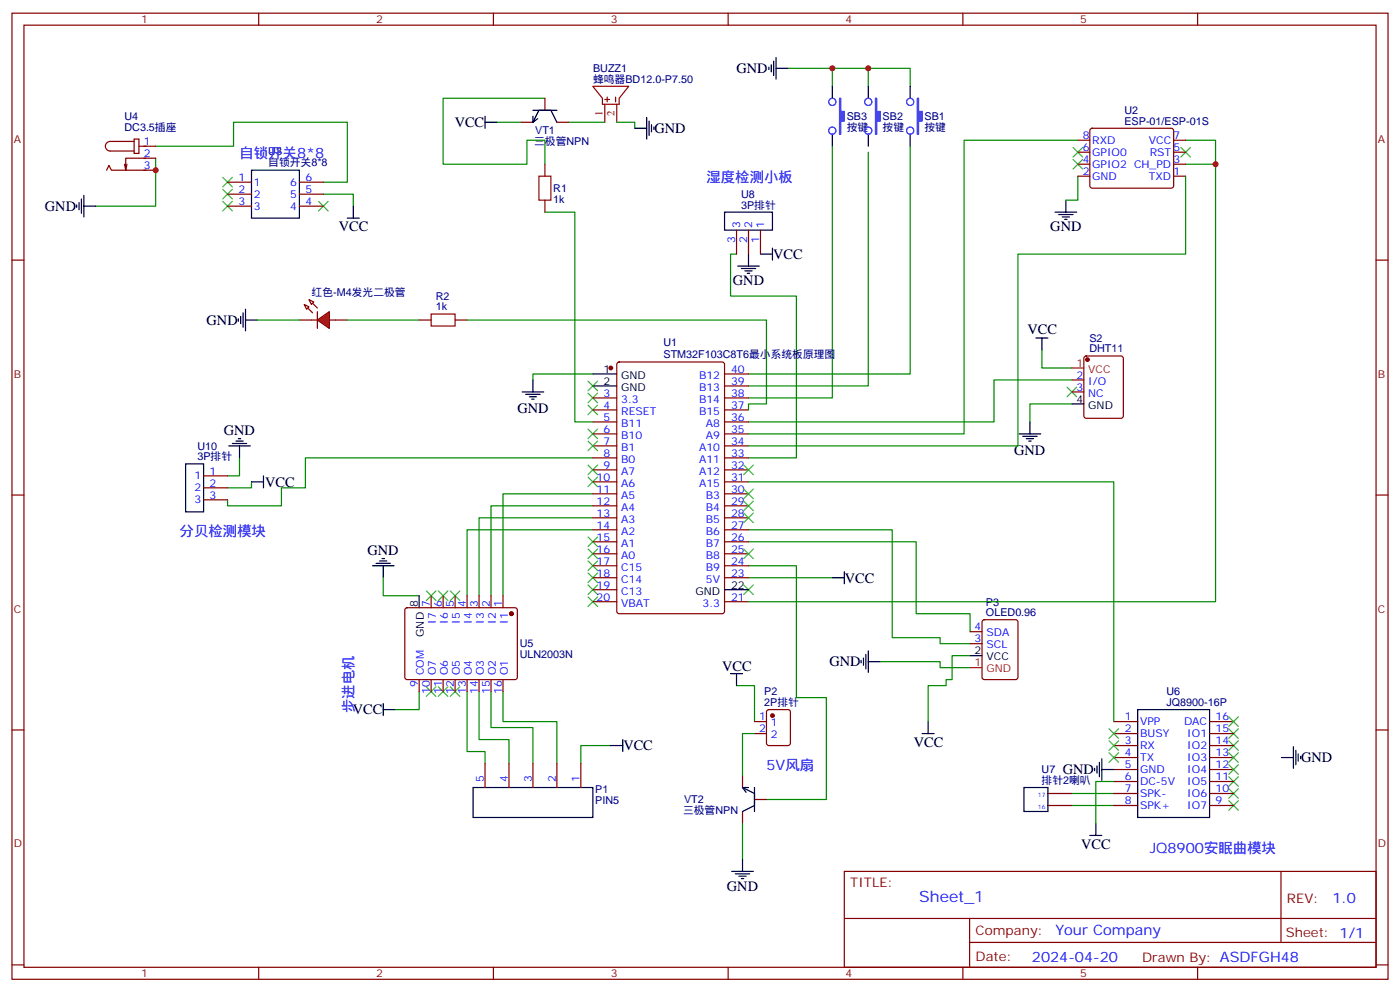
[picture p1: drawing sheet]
<svg xmlns="http://www.w3.org/2000/svg" width="412mm" height="292mm" viewBox="0 0 412 292" stroke-linecap="round" stroke-linejoin="round" font-family="sans-serif">
<g fill="none" stroke="#870000" stroke-width=".35">
<path d="M3.5 3.9h405.4v284.3h-405.4zM7.1 7.4h398.2v277.3h-398.2zM76.2 3.9v3.5M145.3 3.9v3.5M214.5 3.9v3.5M283.6 3.9v3.5M352.8 3.9v3.5M153.5 36h3.5M160.5 28.9v3.6M164 36h3.6M321.3 38l.4-.3h23.3l.5 .3 .2 .5v16.5l-.7 .4-23.5-.1-.5-.6v-16.2zM31.4 50.1l.7-1.4 .7 1.4h10.2"/>
<path d="M37.4 48.3l-.4 1.8M39.5 40.9h1.4v4.3h-1.4zM39.5 41.6h-7a1.41 1.41 0 0 0-1.5 1.4 1.41 1.41 0 0 0 1.5 1.4h7M40.9 43h5M42.3 46.6h3.6M42.3 50.1h3.6M43 46.6h-6v3.5l-.3-1.8M67 53.6h7.1M67 57.1h7.1M88.2 53.6h7M88.2 57.1h7M160.5 48.3v3.6"/>
<path d="M160.5 58.9v3.5M317.5 51.9h3.5M317.5 48.3h3.5M317.5 44.8h3.5M317.5 41.3h3.5M345.7 51.9h3.5M345.7 48.3h3.5M345.7 44.8h3.5M345.7 41.3h3.5M3.5 76.6h3.6M67 60.7h7.1M88.2 60.7h7"/>
<path d="M217 67.7v7.1M220.5 67.7v7.1M224 67.7v7.1M405.3 76.6h3.6M88.2 94.2h3.5M98.8 94.2h3.5M123.5 94.2h3.5M134.1 94.2h3.5M174.6 117.1h7.1M181.9 106.7l.5-.2h30.3l.7 .5v72.9l-.4 .7h-30.6l-.7-.4v-73zM213.4 117.1h7.1M213.4 113.6h7.1"/>
<path d="M213.4 110.1h7.1M315.7 111.8h3.6M315.7 115.4h3.6M319.5 105l.5-.2h10.2l.7 .4v17.2l-.5 .7h-10.4l-.7-.4v-17.2zM174.6 120.6h7.1M174.6 124.2h7.1M174.6 127.7h7.1M174.6 131.2h7.1M174.6 134.8h7.1M174.6 138.3h7.1M213.4 120.6h7.1M213.4 124.2h7.1"/>
<path d="M213.4 127.7h7.1M213.4 131.2h7.1M213.4 134.8h7.1M213.4 138.3h7.1M3.5 145.7h3.6M60 140.1h7M60 143.6h7M60 147.1h7M174.6 141.8h7.1M174.6 145.3h7.1M174.6 148.9h7.1M174.6 152.4h7.1"/>
<path d="M174.6 155.9h7.1M174.6 159.5h7.1M213.4 141.8h7.1M213.4 145.3h7.1M213.4 148.9h7.1M213.4 152.4h7.1M213.4 155.9h7.1M213.4 159.5h7.1M405.3 145.7h3.6M119.5 179.1l.4-.2h32.1l.4 .7-.1 20-.6 .4h-32l-.5-.7v-19.7zM127 175.3v3.6M130.5 175.3v3.6"/>
<path d="M134.1 175.3v3.6M137.6 175.3v3.6M141.1 175.3v3.6M144.6 175.3v3.6M148.2 175.3v3.6M174.6 163h7.1M174.6 166.5h7.1M174.6 170h7.1M174.6 173.6h7.1M174.6 177.1h7.1M213.4 163h7.1M213.4 166.5h7.1"/>
<path d="M213.4 170h7.1M213.4 177.1h7.1M285.8 185.9h3.5M285.8 189.4h3.5M289.5 182.6l.5-.2h9.2l.6 .4 .1 16.5-.5 .7h-9.4l-.7-.4v-16.5zM3.5 214.8h3.6M123.5 200v3.6M127 200v3.6M130.5 200v3.6M134.1 200v3.6M137.6 200v3.6M141.1 200v3.6"/>
<path d="M144.6 200v3.6M148.2 200v3.6M222.2 212.4h3.6M222.2 215.9h3.6M226 209.1l.5-.3h5.6l.7 .5v9.4l-.4 .7h-5.9l-.7-.4v-9.5zM328.1 212.4h7M328.1 215.9h7M328.1 219.4h7M356.3 212.4h7.1M356.3 215.9h7.1M356.3 219.4h7.1M405.3 214.8h3.6"/>
<path d="M142.9 224.7v7.1M149.9 224.7v7.1M157 224.7v7.1M164 224.7v7.1M171.1 224.7v7.1M218.7 228.2v3.6M218.7 238.8v3.6M222.2 235.3h3.6M308.7 233.5h7M308.7 237.1h7M328.1 233.5h7M328.1 237.1h7"/>
<path d="M328.1 223h7M328.1 226.5h7M328.1 230h7M356.3 233.5h7.1M356.3 237.1h7.1M356.3 223h7.1M356.3 226.5h7.1M356.3 230h7.1M248.7 256.5h156.6v28.2h-156.6zM377.3 256.5v20.9M248.7 270.3h156.5M285.6 277.4h119.6"/>
<path d="M285.6 270.3v14.1M3.5 284h3.6M76.2 284.7v3.5M145.3 284.7v3.5M214.5 284.7v3.5M283.6 284.7v3.5M352.8 284.7v3.5M405.3 284h3.6"/>
</g>
<g fill="none" stroke="#008700" stroke-width=".35">
<path d="M146.4 36h7.1M160.5 28.9h-30v19.4h24.7v-7h5.3v7M167.6 36h10.6M181.7 36h5.3v1.7M232.1 20.1h36v5.3M245.2 20.1v5.3M255.8 20.1v5.3M45.9 43h22.9v-7h33.5v17.6h-7.1M45.9 46.6v14.1h-17.7M95.2 57.1h8.9v3.6M245.2 43v74.1h-24.7M255.8 44.8v68.8h-35.3"/>
<path d="M268.1 43v67.1h-47.6M317.5 51.9v7h-3.5M317.5 41.3h-33.5v86.4h-63.5M349.2 41.3h8.9v7h-8.9M349.2 51.9v22.9h-49.3v56.4h-79.4M358.1 48.3v128.8h-137.6M160.5 62.4h8.8v61.8h5.3M217 74.8h-1.8v12.3h19.4v47.7h-14.1M174.6 110.1h-17.6v1.7M306.9 103v5.3h8.8M315.7 111.8h-22.9v12.4h-72.3M315.7 118.9h-12.3v5.3"/>
<path d="M70.6 134.8v5.3h-3.6M174.6 134.8h-84.6v8.8h-7.1v5.3h-15.9v-1.8M74.1 141.8v1.8h-7.1M174.6 155.9h-37v19.4M174.6 152.4h-33.5v22.9M174.6 148.9h-30v26.4M174.6 145.3h-26.4v30M220.5 159.5h49.4v21.1h15.9v5.3M220.5 155.9h42.3v31.8h14.1v1.7h8.9M220.5 141.8h107.6v70.6M112.9 170v5.3h10.6M220.5 166.5h14.1v38.8h8.8v30h-17.6"/>
<path d="M220.5 170h24.7M259.3 194.7h17.6v1.8h8.9M285.8 193h-5.3v7h-1.8v1.8h-5.3v10.6M123.5 203.6v5.2h-7.1M137.6 203.6v17.6h5.3v3.5M141.1 203.6v14.1h8.8v7M144.6 203.6v10.5h12.4v10.6M148.2 203.6v8.8h15.8v12.3M179.9 219.4h-8.8v5.3M217 201.8h5.2v10.6M222.2 215.9h-3.5v12.3M315.7 237.1h12.4"/>
<path d="M315.7 233.5h12.4M328.1 230h-5.3v12.4M218.7 242.4v10.5"/>
</g>
<g fill="none" stroke="#000" stroke-width=".35">
<path d="M226.5 19.8v.7M227.2 19v2.2M227.9 18v4.2M228.6 16.9v6.4M142.9 36h3.5M142.9 34.2v3.5M157 36l1.7-3.5h3.6l1.7 3.5M157 34.2v1.8M157 32.5h7M158.4 34.9l-1.4 1.1M187 37.7h3.5M190.5 34.6v6.3"/>
<path d="M191.2 35.6v4.3M191.9 36.7v2.1M192.6 37.4v.7M228.6 20.1h3.5M245.2 25.4v3.5M245.2 39.5v3.5M255.8 25.4v3.5M255.8 39.5v3.5M268.1 25.4v3.5M268.1 39.5v3.5M23.3 59.6v2.1M24 58.6v4.2"/>
<path d="M24.7 57.5v6.4M74.1 50.1h14.1v14.1h-14.1zM314 58.9v3.5M22.6 60.3v.7M24.7 60.7h3.5M102.3 64.2h3.5M104.1 60.7v3.5M213.4 62.4h14.1v5.3h-14.1zM217.3 78.3h6.4M218.4 79h4.2M219.4 79.7h2.1M220.5 74.8v3.5"/>
<path d="M224 74.8h3.5M227.5 73v3.6M310.8 62.4h6.3M311.9 63.1h4.2M312.9 63.9h2.1M313.6 64.6h.7M220.1 80.4h.7M305.2 99.5h3.5M306.9 99.5v3.5M153.8 115.4h6.4M154.9 116.1h4.2M155.9 116.8h2.1"/>
<path d="M156.6 117.5h.7M157 111.8v3.6M174.6 110.1h7.1M174.6 113.6h7.1M315.7 118.9h3.6M54.7 136.5h5.3v14.1h-5.3zM67.4 131.2h6.3M68.4 130.5h4.3M69.5 129.8h2.1M70.2 129.1h.7M70.6 131.2v3.6M300.2 127.7h6.4"/>
<path d="M301.3 128.4h4.2M302.3 129.1h2.1M303 129.8h.7M303.4 124.2v3.5M74.1 141.8h3.5M77.6 140.1v3.5M109.7 166.5h6.4M110.8 165.8h4.2M111.8 165.1h2.1M112.5 164.4h.7M112.9 166.5v3.5M123.5 175.3v3.6"/>
<path d="M213.4 173.6h7.1M245.2 170h3.5M248.7 168.3v3.5M215.2 198.3h3.5M217 198.3v3.5M253.6 194.4v.7M254.4 193.7v2.1M255.1 192.6v4.2M255.8 191.6v6.3M255.8 194.7h3.5M285.8 193h3.5M112.9 207.1v3.5"/>
<path d="M112.9 208.8h3.5M179.9 219.4h3.5M183.4 217.7v3.5M271.6 215.9h3.6M273.4 212.4v3.5M335.1 208.8h21.2v31.8h-21.2zM381 219.8v6.3M139.3 231.8h35.3v8.8h-35.3zM218.7 231.8l3.5 1.7v3.6l-3.5 1.7M218.7 231.8l1.1 1.4M218.7 231.8h1.8M222.2 231.8v7"/>
<path d="M301.6 231.8h7.1v7h-7.1zM322.4 226.1v.7M323.1 225.4v2.1M323.8 224.4v4.2M324.6 226.5h3.5M324.6 223.3v6.4M377.5 223h3.5M381.7 220.8v4.3M382.4 221.9v2.1M383.1 222.6v.7M215.5 256.5h6.4M216.6 257.2h4.2"/>
<path d="M217.7 257.9h2.1M218.4 258.6h.7M218.7 252.9v3.6M321 245.9h3.6M322.8 242.4v3.5"/>
</g>
<g fill="#870000" stroke="#870000" stroke-width=".35">
<circle cx="227.5" cy="210.6" r=".53"/>
<circle cx="320.3" cy="105.8" r=".53"/>
<circle cx="150.6" cy="180.6" r=".53"/>
<circle cx="179.9" cy="108.3" r=".53"/>
</g>
<path d="M174.6 25.4h10.6l-2.8 3.5v1.8h-5v-1.8zM178.2 30.7v5.3M178.2 29.3h1.4M178.9 28.6v1.4M181.3 28.6v1.4M181.7 30.7v5.3" fill="none" stroke="#900" stroke-width=".35"/>
<g fill="none" stroke="#3c3" stroke-width=".35">
<path d="M65.6 59.3l2.8 2.8M65.6 55.7l2.8 2.9M65.6 52.2l2.8 2.8M68.4 59.3l-2.8 2.8M68.4 55.7l-2.8 2.9M68.4 52.2l-2.8 2.8M93.8 59.3l2.9 2.8M96.7 59.3l-2.9 2.8M316.1 46.9l2.8 2.8M316.1 43.4l2.8 2.8M318.9 46.9l-2.8 2.8M318.9 43.4l-2.8 2.8"/>
<path d="M347.8 43.4l2.9 2.8M350.7 43.4l-2.9 2.8M173.2 112.2l2.8 2.8M173.2 119.2l2.8 2.9M173.2 115.7l2.8 2.8M176 112.2l-2.8 2.8M176 119.2l-2.8 2.9M176 115.7l-2.8 2.8M314.3 113.9l2.8 2.9M317.1 113.9l-2.8 2.9M173.2 136.9l2.8 2.8M173.2 126.3l2.8 2.8"/>
<path d="M176 126.3l-2.8 2.8M176 136.9l-2.8 2.8M173.2 158l2.8 2.9M173.2 140.4l2.8 2.8M176 158l-2.8 2.9M176 140.4l-2.8 2.8M219.1 143.9l2.8 2.9M219.1 147.5l2.8 2.8M221.9 143.9l-2.8 2.9M221.9 147.5l-2.8 2.8M125.6 173.9l2.8 2.8M128.4 173.9l-2.8 2.8"/>
<path d="M129.1 173.9l2.8 2.8M131.9 173.9l-2.8 2.8M132.6 173.9l2.9 2.8M135.5 173.9l-2.9 2.8M173.2 175.7l2.8 2.8M173.2 172.2l2.8 2.8M173.2 168.6l2.8 2.8M173.2 165.1l2.8 2.8M173.2 161.6l2.8 2.8M176 161.6l-2.8 2.8M176 175.7l-2.8 2.8M176 172.2l-2.8 2.8"/>
<path d="M176 168.6l-2.8 2.8M176 165.1l-2.8 2.8M219.1 172.2l2.8 2.8M221.9 172.2l-2.8 2.8M125.6 202.1l2.8 2.9M128.4 202.1l-2.8 2.9M129.1 202.1l2.8 2.9M131.9 202.1l-2.8 2.9M132.6 202.1l2.9 2.9M135.5 202.1l-2.9 2.9M326.7 214.5l2.8 2.8M326.7 218l2.8 2.8"/>
<path d="M329.5 214.5l-2.8 2.8M329.5 218l-2.8 2.8M361.9 218l2.9 2.8M361.9 214.5l2.9 2.8M361.9 211l2.9 2.8M364.8 218l-2.9 2.8M364.8 214.5l-2.9 2.8M364.8 211l-2.9 2.8M326.7 221.5l2.8 2.9M329.5 221.5l-2.8 2.9M361.9 235.7l2.9 2.8M361.9 232.1l2.9 2.8"/>
<path d="M361.9 228.6l2.9 2.8M361.9 221.5l2.9 2.9M361.9 225.1l2.9 2.8M364.8 235.7l-2.9 2.8M364.8 232.1l-2.9 2.8M364.8 228.6l-2.9 2.8M364.8 221.5l-2.9 2.9M364.8 225.1l-2.9 2.8"/>
</g>
<path d="M315.7 108.3h3.6M285.8 196.5h3.5" fill="none" stroke="#f00" stroke-width=".35"/>
<path d="M158.7 51.9h3.6v7h-3.6zM127 92.4h7.1v3.6h-7.1z" fill="none" stroke="#a10000" stroke-width=".35"/>
<g fill="#00f" stroke="#00f" stroke-width=".35">
<path d="M247.3 28.9h.3v3.9h1.1v2.8h-1.1v3.9h-.3z"/>
<path d="M257.9 28.9h.3v3.9h1.1v2.8h-1.1v3.9h-.3z"/>
<path d="M270.2 28.9h.4v3.9h1v2.8h-1v3.9h-.4z"/>
</g>
<g fill="none" stroke="#00f" stroke-width=".35">
<circle cx="245.2" cy="38.5" r="1.06"/>
<circle cx="245.2" cy="30" r="1.06"/>
<circle cx="255.8" cy="38.5" r="1.06"/>
<circle cx="255.8" cy="30" r="1.06"/>
<circle cx="268.1" cy="30" r="1.06"/>
<circle cx="268.1" cy="38.5" r="1.06"/>
</g>
<path d="M93.5 94.2l3.5-2.5v5z" fill="#f00" stroke="#870000" stroke-width=".35"/>
<path d="M89.6 89.6l1.4 .7-.7 .7zM91 88.2l1.4 .7-.7 .7zM91.7 94.2h1.8M93.5 91.7v5M97 94.2h1.8" fill="none" stroke="#870000" stroke-width=".35"/>
<g fill="#870000" stroke="#870000" stroke-width=".35">
<path d="M92.1 89.3l1.4 1.4z"/>
<path d="M90.7 90.7l1.4 1.4z"/>
</g>
<path d="M75.8 94.2h12.4M102.3 94.2h21.2M137.6 94.2h88.2v24.7h-5.3v1.7" fill="none" stroke="#008700" stroke-width=".35"/>
<path d="M70.2 93.8v.7M70.9 93.1v2.1M71.6 92.1v4.2M72.3 94.2h3.5M72.3 91v6.4" fill="none" stroke="#000" stroke-width=".35"/>
<path d="M173.2 129.8l2.8 2.8M176 129.8l-2.8 2.8M219.1 136.9l2.8 2.8M221.9 136.9l-2.8 2.8M219.1 151l2.8 2.8M221.9 151l-2.8 2.8M219.1 161.6l2.8 2.8M221.9 161.6l-2.8 2.8" fill="none" stroke="#3c3" stroke-width=".35"/>
<g fill="#c00">
<circle cx="245.2" cy="20.1" r=".88"/>
<circle cx="255.8" cy="20.1" r=".88"/>
<circle cx="45.9" cy="50.1" r=".88"/>
<circle cx="358.1" cy="48.3" r=".88"/>
</g>
<text font-size="4.6" fill="#00f" x="270.8" y="265.5">Sheet_1</text>
<g font-size="4.2">
<text x="217" y="21.4">GND</text>
<text x="133.9" y="37.4">VCC</text>
<text x="192.8" y="39.2">GND</text>
<text x="13.2" y="62.1">GND</text>
<text x="99.8" y="68.1">VCC</text>
<text x="309.4" y="68.1">GND</text>
<text x="227.7" y="76.3">VCC</text>
<text x="215.9" y="84">GND</text>
<text x="60.9" y="95.6">GND</text>
<text x="302.7" y="98.3">VCC</text>
<text x="152.4" y="121.5">GND</text>
<text x="65.9" y="128">GND</text>
<text x="298.7" y="133.8">GND</text>
<text x="78.1" y="143.3">VCC</text>
<text x="108.2" y="163.3">GND</text>
<text x="248.9" y="171.5">VCC</text>
<text x="212.7" y="197.6">VCC</text>
<text x="244.3" y="196.1">GND</text>
<text x="104" y="210.1">VCC</text>
<text x="183.6" y="220.7">VCC</text>
<text x="269.2" y="219.7">VCC</text>
<text x="313.1" y="227.9">GND</text>
<text x="383.3" y="224.4">GND</text>
<text x="318.5" y="249.8">VCC</text>
<text x="214.1" y="262.1">GND</text>
</g>
<g font-size="4.2" fill="#00f">
<text x="70.6" y="46.6">自锁开关8*8</text>
<text x="208.1" y="53.6">湿度检测小板</text>
<text x="52.9" y="157.7">分贝检测模块</text>
<text x="104.1" y="209.9" transform="rotate(-90 104.1 209.9)">步进电机</text>
<text x="225.8" y="226.5">5V风扇</text>
<text x="338.7" y="251.2">JQ8900安眠曲模块</text>
<text x="392.5" y="265.7">1.0</text>
<text x="310.9" y="275.3">Your Company</text>
<text x="304" y="283.1">2024-04-20</text>
</g>
<g font-size="3.9" fill="#800">
<text x="250.5" y="261.1">TITLE:</text>
<text x="379.1" y="265.7">REV:</text>
<text x="287.4" y="275.3">Company:</text>
<text x="378.7" y="275.9">Sheet: 1/1</text>
<text x="287.4" y="282.9">Date:</text>
<text x="336.4" y="283">Drawn By: ASDFGH48</text>
</g>
<g font-size="3.2" fill="#800">
<text x="41.6" y="6.9">1</text>
<text x="110.8" y="6.9">2</text>
<text x="179.9" y="6.9">3</text>
<text x="249.1" y="6.9">4</text>
<text x="318.2" y="6.9">5</text>
<text x="4.1" y="42">A</text>
<text x="405.9" y="42">A</text>
<text x="4.1" y="111.1">B</text>
<text x="405.9" y="111.1">B</text>
<text x="4.1" y="180.3">C</text>
<text x="405.9" y="180.3">C</text>
<text x="4.1" y="249.4">D</text>
<text x="405.9" y="249.4">D</text>
<text x="41.6" y="287.7">1</text>
<text x="110.8" y="287.7">2</text>
<text x="179.9" y="287.7">3</text>
<text x="249.1" y="287.7">4</text>
<text x="318.2" y="287.7">5</text>
</g>
<g font-size="3.2" fill="#000080">
<text x="174.7" y="21.2">BUZZ1</text>
<text x="174.7" y="24.3">蜂鸣器BD12.0-P7.50</text>
<text x="36.7" y="35.3">U4</text>
<text x="249.4" y="35.3">SB3</text>
<text x="260" y="35.3">SB2</text>
<text x="272.3" y="35.3">SB1</text>
<text x="331.2" y="33.5">U2</text>
<text x="36.7" y="38.4">DC3.5插座</text>
<text x="157.7" y="39.6">VT1</text>
<text x="249.4" y="38.5">按键</text>
<text x="260" y="38.5">按键</text>
<text x="272.3" y="38.5">按键</text>
<text x="331.2" y="36.7">ESP-01/ESP-01S</text>
<text x="79" y="45.7">U3</text>
<text x="157.3" y="42.7">三极管NPN</text>
<text x="79" y="48.9">自锁开关8*8</text>
<text x="163" y="59.6">1k</text>
<text x="163" y="56.5">R1</text>
<text x="218.3" y="58.4">U8</text>
<text x="218.3" y="61.4">3P排针</text>
<text x="91.8" y="87.1">红色-M4发光二极管</text>
<text x="128.4" y="88.2">R2</text>
<text x="128.4" y="91.4">1k</text>
<text x="195.5" y="101.9">U1</text>
<text x="320.9" y="100.6">S2</text>
<text x="195.5" y="105.2">STM32F103C8T6最小系统板原理图</text>
<text x="320.9" y="103.7">DHT11</text>
<text x="58.1" y="135.5">3P排针</text>
<text x="58.1" y="132.4">U10</text>
<text x="290.4" y="178.3">P3</text>
<text x="290.4" y="181.3">OLED0.96</text>
<text x="153.1" y="190.5">U5</text>
<text x="153.1" y="193.7">ULN2003N</text>
<text x="225.1" y="207.8">2P排针</text>
<text x="225.1" y="204.6">P2</text>
<text x="343.6" y="207.8">JQ8900-16P</text>
<text x="343.6" y="204.6">U6</text>
<text x="306.8" y="227.5">U7</text>
<text x="175.3" y="233.4">P1</text>
<text x="306.8" y="230.7">排针2喇叭</text>
<text x="175.3" y="236.6">PIN5</text>
<text x="201.2" y="239.5">三极管NPN</text>
<text x="201.5" y="236.4">VT2</text>
</g>
<g font-size="3.2" fill="#900">
<text x="177.4" y="34" transform="rotate(-90 177.4 34)">1</text>
<text x="181" y="34" transform="rotate(-90 181 34)">2</text>
</g>
<g font-size="3.2" fill="#00f">
<text x="319" y="40.9">8</text>
<text x="345.7" y="40.9">7</text>
<text x="42.3" y="42.7">1</text>
<text x="42.3" y="46.2">2</text>
<text x="319" y="48">4</text>
<text x="319" y="44.4">6</text>
<text x="321.7" y="45.9">GPIO0</text>
<text x="321.7" y="42.3">RXD</text>
<text x="338.4" y="42.3">VCC</text>
<text x="338.7" y="45.9">RST</text>
<text x="345.7" y="48">3</text>
<text x="345.7" y="44.4">5</text>
<text x="42.3" y="49.7">3</text>
<text x="70.3" y="53.3">1</text>
<text x="90" y="53.3">6</text>
<text x="319" y="51.5">2</text>
<text x="321.7" y="52.9">GND</text>
<text x="321.7" y="49.4">GPIO2 CH_PD</text>
<text x="338.4" y="52.9">TXD</text>
<text x="345.7" y="51.5">1</text>
<text x="70.3" y="56.8">2</text>
<text x="74.8" y="54.7">1</text>
<text x="74.8" y="58.2">2</text>
<text x="85.5" y="58.2">5</text>
<text x="85.5" y="54.7">6</text>
<text x="90" y="56.8">5</text>
<text x="70.3" y="60.3">3</text>
<text x="74.8" y="61.7">3</text>
<text x="85.5" y="61.7">4</text>
<text x="90" y="60.3">4</text>
<text x="216.6" y="71.5" transform="rotate(-90 216.6 71.5)">3</text>
<text x="218" y="67" transform="rotate(-90 218 67)">3</text>
<text x="220.1" y="71.5" transform="rotate(-90 220.1 71.5)">2</text>
<text x="221.5" y="67" transform="rotate(-90 221.5 67)">2</text>
<text x="223.7" y="71.5" transform="rotate(-90 223.7 71.5)">1</text>
<text x="225.1" y="67" transform="rotate(-90 225.1 67)">1</text>
<text x="205.9" y="111.5">B12</text>
<text x="215.4" y="113.2">39</text>
<text x="215.4" y="109.7">40</text>
<text x="317.1" y="111.5">2</text>
<text x="320.6" y="113.2">I/O</text>
<text x="177.7" y="116.8">3</text>
<text x="183" y="118.5">3.3</text>
<text x="205.9" y="118.5">B14</text>
<text x="205.9" y="115">B13</text>
<text x="215.4" y="116.8">38</text>
<text x="317.1" y="115">3</text>
<text x="320.6" y="116.8">NC</text>
<text x="177.7" y="120.3">4</text>
<text x="177.7" y="123.8">5</text>
<text x="183" y="122.1">RESET</text>
<text x="183" y="125.6">B11</text>
<text x="205.9" y="122.1">B15</text>
<text x="207.9" y="125.6">A8</text>
<text x="215.4" y="123.8">36</text>
<text x="215.4" y="120.3">37</text>
<text x="177.7" y="127.4">6</text>
<text x="177.7" y="130.9">7</text>
<text x="183" y="129.1">B10</text>
<text x="207.9" y="129.1">A9</text>
<text x="215.4" y="130.9">34</text>
<text x="215.4" y="127.4">35</text>
<text x="177.7" y="134.4">8</text>
<text x="177.7" y="137.9">9</text>
<text x="183" y="132.6">B1</text>
<text x="183" y="136.2">B0</text>
<text x="205.9" y="136.2">A11</text>
<text x="205.9" y="132.6">A10</text>
<text x="215.4" y="137.9">32</text>
<text x="215.4" y="134.4">33</text>
<text x="57.2" y="141.1">1</text>
<text x="61.7" y="139.7">1</text>
<text x="61.7" y="143.2">2</text>
<text x="175.7" y="141.5">10</text>
<text x="183" y="139.7">A7</text>
<text x="183" y="143.2">A6</text>
<text x="205.9" y="143.2">A15</text>
<text x="205.9" y="139.7">A12</text>
<text x="215.4" y="141.5">31</text>
<text x="57.2" y="144.6">2</text>
<text x="57.2" y="148.2">3</text>
<text x="61.7" y="146.8">3</text>
<text x="175.7" y="145">11</text>
<text x="175.7" y="148.5">12</text>
<text x="183" y="146.8">A5</text>
<text x="207.9" y="146.8">B3</text>
<text x="215.4" y="148.5">29</text>
<text x="215.4" y="145">30</text>
<text x="175.7" y="152">13</text>
<text x="175.7" y="155.6">14</text>
<text x="183" y="150.3">A4</text>
<text x="183" y="153.8">A3</text>
<text x="207.9" y="153.8">B5</text>
<text x="207.9" y="150.3">B4</text>
<text x="215.4" y="155.6">27</text>
<text x="215.4" y="152">28</text>
<text x="175.7" y="159.1">15</text>
<text x="183" y="157.3">A2</text>
<text x="183" y="160.9">A1</text>
<text x="207.9" y="160.9">B7</text>
<text x="207.9" y="157.3">B6</text>
<text x="215.4" y="159.1">26</text>
<text x="175.7" y="162.6">16</text>
<text x="175.7" y="166.2">17</text>
<text x="183" y="164.4">A0</text>
<text x="183" y="167.9">C15</text>
<text x="207.9" y="167.9">B9</text>
<text x="207.9" y="164.4">B8</text>
<text x="215.4" y="166.2">24</text>
<text x="215.4" y="162.6">25</text>
<text x="175.7" y="169.7">18</text>
<text x="175.7" y="173.2">19</text>
<text x="183" y="171.4">C14</text>
<text x="207.9" y="171.4">5V</text>
<text x="215.4" y="169.7">23</text>
<text x="126.6" y="178.7" transform="rotate(-90 126.6 178.7)">7</text>
<text x="130.2" y="178.7" transform="rotate(-90 130.2 178.7)">6</text>
<text x="133.7" y="178.7" transform="rotate(-90 133.7 178.7)">5</text>
<text x="137.2" y="178.7" transform="rotate(-90 137.2 178.7)">4</text>
<text x="140.8" y="178.7" transform="rotate(-90 140.8 178.7)">3</text>
<text x="144.3" y="178.7" transform="rotate(-90 144.3 178.7)">2</text>
<text x="147.8" y="178.7" transform="rotate(-90 147.8 178.7)">1</text>
<text x="175.7" y="176.7">20</text>
<text x="183" y="175">C13</text>
<text x="183" y="178.5">VBAT</text>
<text x="206.9" y="178.5">3.3</text>
<text x="215.4" y="176.7">21</text>
<text x="128.4" y="183.5" transform="rotate(-90 128.4 183.5)">I7</text>
<text x="131.9" y="183.5" transform="rotate(-90 131.9 183.5)">I6</text>
<text x="135.5" y="183.5" transform="rotate(-90 135.5 183.5)">I5</text>
<text x="139" y="183.5" transform="rotate(-90 139 183.5)">I4</text>
<text x="142.5" y="183.5" transform="rotate(-90 142.5 183.5)">I3</text>
<text x="146" y="183.5" transform="rotate(-90 146 183.5)">I2</text>
<text x="149.6" y="183.5" transform="rotate(-90 149.6 183.5)">I1</text>
<text x="287.1" y="185.6">4</text>
<text x="287.1" y="189.1">3</text>
<text x="290.6" y="187.3">SDA</text>
<text x="290.6" y="190.9">SCL</text>
<text x="123.1" y="202.2" transform="rotate(-90 123.1 202.2)">9</text>
<text x="124.9" y="198.7" transform="rotate(-90 124.9 198.7)">COM</text>
<text x="128.4" y="198.7" transform="rotate(-90 128.4 198.7)">O7</text>
<text x="131.9" y="198.7" transform="rotate(-90 131.9 198.7)">O6</text>
<text x="135.5" y="198.7" transform="rotate(-90 135.5 198.7)">O5</text>
<text x="139" y="198.7" transform="rotate(-90 139 198.7)">O4</text>
<text x="142.5" y="198.7" transform="rotate(-90 142.5 198.7)">O3</text>
<text x="146" y="198.7" transform="rotate(-90 146 198.7)">O2</text>
<text x="149.6" y="198.7" transform="rotate(-90 149.6 198.7)">O1</text>
<text x="126.6" y="204.2" transform="rotate(-90 126.6 204.2)">10</text>
<text x="130.2" y="204.2" transform="rotate(-90 130.2 204.2)">11</text>
<text x="133.7" y="204.2" transform="rotate(-90 133.7 204.2)">12</text>
<text x="137.2" y="204.2" transform="rotate(-90 137.2 204.2)">13</text>
<text x="140.8" y="204.2" transform="rotate(-90 140.8 204.2)">14</text>
<text x="144.3" y="204.2" transform="rotate(-90 144.3 204.2)">15</text>
<text x="147.8" y="204.2" transform="rotate(-90 147.8 204.2)">16</text>
<text x="223.6" y="212">1</text>
<text x="223.6" y="215.5">2</text>
<text x="227.1" y="213.8">1</text>
<text x="331.4" y="212">1</text>
<text x="331.4" y="215.5">2</text>
<text x="335.8" y="213.4">VPP</text>
<text x="348.8" y="213.4">DAC</text>
<text x="358.1" y="215.5">15</text>
<text x="358.1" y="212">16</text>
<text x="227.1" y="217.3">2</text>
<text x="331.4" y="219.1">3</text>
<text x="335.8" y="217">BUSY</text>
<text x="335.8" y="220.5">RX</text>
<text x="349.8" y="220.5">IO2</text>
<text x="349.8" y="217">IO1</text>
<text x="358.1" y="219.1">14</text>
<text x="331.4" y="222.6">4</text>
<text x="331.4" y="226.1">5</text>
<text x="335.8" y="224">TX</text>
<text x="335.8" y="227.5">GND</text>
<text x="349.8" y="227.5">IO4</text>
<text x="349.8" y="224">IO3</text>
<text x="358.1" y="226.1">12</text>
<text x="358.1" y="222.6">13</text>
<text x="142.5" y="230" transform="rotate(-90 142.5 230)">5</text>
<text x="149.6" y="230" transform="rotate(-90 149.6 230)">4</text>
<text x="156.6" y="230" transform="rotate(-90 156.6 230)">3</text>
<text x="163.7" y="230" transform="rotate(-90 163.7 230)">2</text>
<text x="170.7" y="230" transform="rotate(-90 170.7 230)">1</text>
<text x="331.4" y="229.7">6</text>
<text x="331.4" y="233.2">7</text>
<text x="335.8" y="231.1">DC-5V</text>
<text x="349.8" y="231.1">IO5</text>
<text x="358.1" y="233.2">10</text>
<text x="358.1" y="229.7">11</text>
<text x="331.4" y="236.7">8</text>
<text x="335.8" y="234.6">SPK-</text>
<text x="335.8" y="238.1">SPK+</text>
<text x="349.8" y="238.1">IO7</text>
<text x="349.8" y="234.6">IO6</text>
<text x="358.1" y="236.7">9</text>
</g>
<g font-size="3.2" fill="#f00">
<text x="317.1" y="107.9">1</text>
<text x="320.6" y="109.7">VCC</text>
<text x="287.1" y="196.1">1</text>
<text x="290.6" y="197.9">GND</text>
</g>
<g font-size="3.2">
<text x="177.7" y="109.7">1</text>
<text x="177.7" y="113.2">2</text>
<text x="183" y="111.5">GND</text>
<text x="183" y="115">GND</text>
<text x="317.1" y="118.5">4</text>
<text x="320.6" y="120.3">GND</text>
<text x="215.4" y="173.2">22</text>
<text x="123.1" y="178.7" transform="rotate(-90 123.1 178.7)">8</text>
<text x="204.8" y="175">GND</text>
<text x="124.9" y="187.4" transform="rotate(-90 124.9 187.4)">GND</text>
<text x="287.1" y="192.6">2</text>
<text x="290.6" y="194.4">VCC</text>
</g>
<g font-size="1.8" fill="#00f">
<text x="305.7" y="234.6">17</text>
<text x="305.7" y="238.1">16</text>
</g>
</svg>
